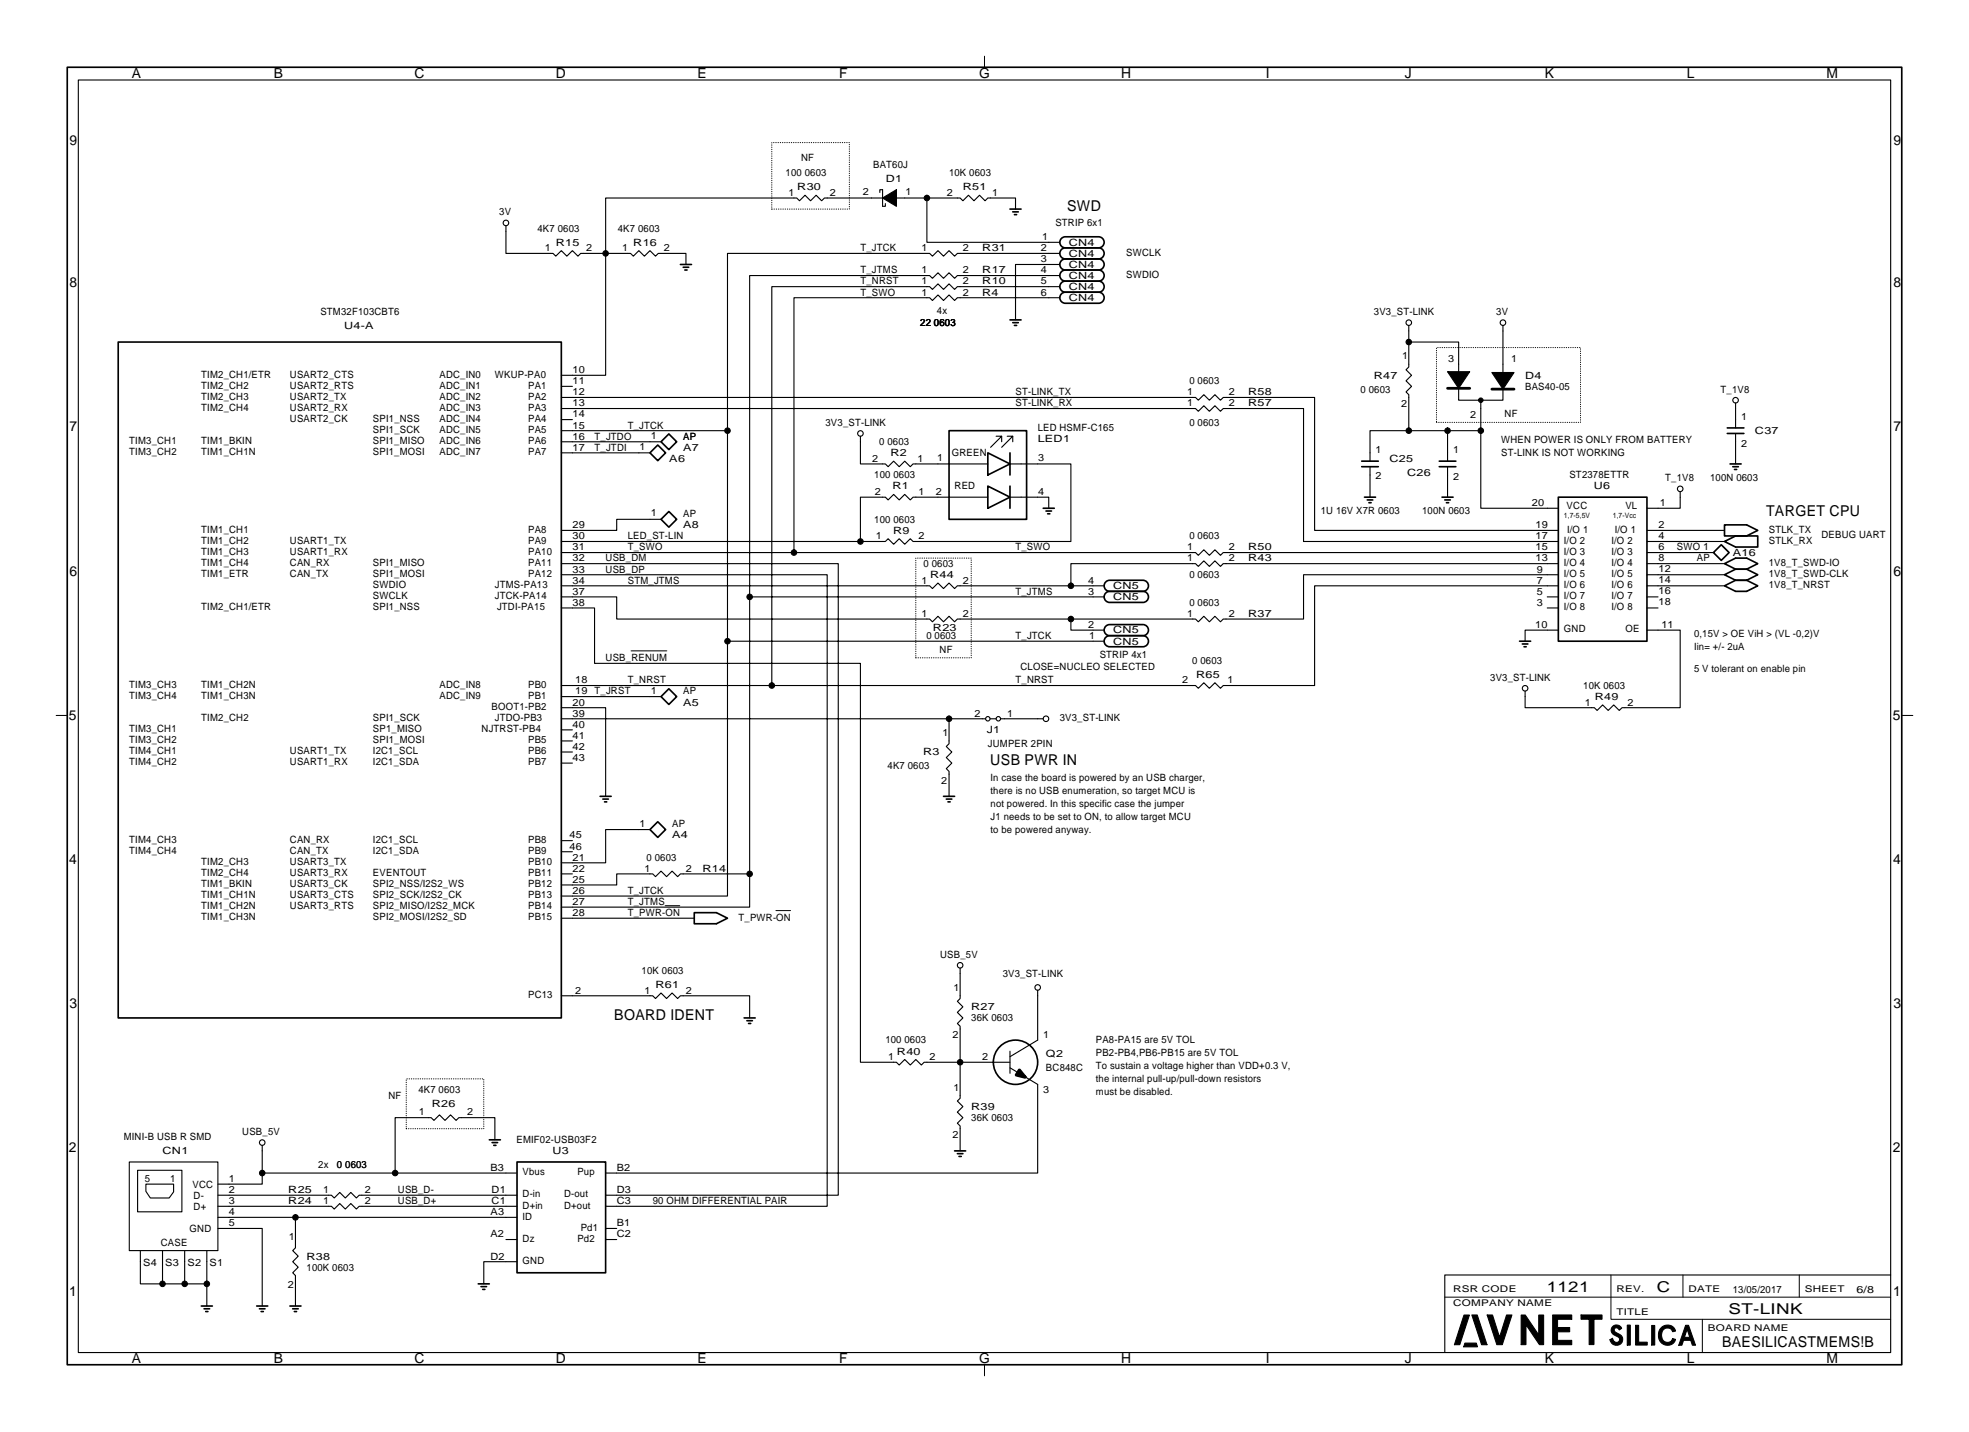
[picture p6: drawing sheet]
<svg xmlns="http://www.w3.org/2000/svg" width="451mm" height="328mm" viewBox="0 0 451 328" stroke-linecap="round" stroke-linejoin="round" font-family="sans-serif">
<g fill="none" stroke="#000" stroke-width=".25">
<path d="M18 18.3h415.5v291.8h-415.5zM116 51.7v6.4h10.8l.6 .6 1.3-1.2 1.3 1.2 1.2-1.2 1.3 1.2 .6-.6h11.5l.6 .6 1.3-1.2 1.3 1.2 1.2-1.2 1.3 1.2 .6-.6h6.4v2.5M201.7 44.1v-.6h.7v3.8h.6v-.6M202.4 45.4h-13.4l-.6 .6-1.3-1.2-1.2 1.2-1.3-1.2-1.3 1.2-.6-.6h-43.8v40.6h-10.2M205.5 45.4h14.6l.7 .6 1.2-1.2 1.3 1.2 1.3-1.2 1.3 1.2 .6-.6h6.3v2.5M212.5 45.4v10.2h30.5M243 58.1h-23.5l-.6 .6-1.3-1.2-1.3 1.2-1.2-1.2-1.3 1.2-.6-.6h-46.4v40.6M243 65.7h-23.5l-.6 .6-1.3-1.2-1.3 1.2-1.2-1.2-1.3 1.2-.6-.6h-36.2v91.5M243 63.2h-23.5l-.6 .6-1.3-1.3-1.3 1.3-1.2-1.3-1.3 1.3-.6-.6h-41.3v73.6M243 68.3h-23.5l-.6 .6-1.3-1.3-1.3 1.3-1.2-1.3-1.3 1.3-.6-.6h-31.2v58.4M243 60.6h-10.2v12.7M323 78.4h11.4v7"/>
<path d="M323 74.6v9.5l-.6 .7 1.2 1.2-1.2 1.3 1.2 1.3-1.2 1.2 .6 .7v8.2M344.6 74.6v10.8M128.7 91.1h145.4l.7 .6 1.2-1.2 1.3 1.2 1.3-1.2 1.2 1.2 .7-.6h20.9v30.5h55.9M128.7 93.7h145.4l.7 .6 1.2-1.3 1.3 1.3 1.3-1.3 1.2 1.3 .7-.6h18.4v30.4h58.4M128.7 98.7h38.1M128.7 96.2h2.5M128.7 88.6h2.5M166.8 98.7v48.3M323 98.7h-8.9v7M323 98.7h16.5M331.9 98.7v7M334.4 89.2v2.5h5.1"/>
<path d="M339.5 98.7v17.8h17.8M344.6 89.2v2.5h-5.1v7M397.9 92.4v5.7M397.9 99.4v7M128.7 101.3h22.9M128.7 103.8h20.3M151.6 119.1h-10.2v2.5h-12.7M197.3 100v6.4h5.7l.6 .6 1.3-1.3 1.3 1.3 1.2-1.3 1.3 1.3 .6-.6h17.2M228.4 100h1.3l-2.6 2.5M229.7 100v1.3M230.9 100h1.3l-2.5 2.5M231.6 106.4h13.9v17.7h-36.2l-.6-.6-1.3 1.3-1.2-1.3-1.3 1.3-1.3-1.3-.6 .6h-5.7v-10.1h5.7l.6 .6 1.3-1.3 1.3 1.3 1.2-1.3 1.3 1.3 .6-.6h17.2"/>
<path d="M231.6 114h8.9v2.5M232.2 100v1.3M314.1 107v7M331.9 107v7M385.2 112.7v3.8h-7.6M128.7 139.4h7.6v12.7h61v91.4h8.2l.7 .6 1.2-1.2 1.3 1.2 1.3-1.2 1.3 1.2 .6-.6h19.7M128.7 129.2h63.5v144.8h-53.3M128.7 131.8h61v144.7h-50.8M128.7 134.3h84.5l.6 .6 1.3-1.2 1.2 1.2 1.3-1.2 1.3 1.2 .6-.6h33.7M128.7 126.7h145.4l.7 .6 1.2-1.3 1.3 1.3 1.3-1.3 1.2 1.3 .7-.6h76.8M128.7 124.1h68.6M171.9 136.8v63.5"/>
<path d="M171.9 136.8h81.3M354.8 136.8h2.5M354.8 139.4h2.5M357.3 131.8h-58.4v10.1h-18.4l-.7 .6-1.2-1.2-1.3 1.2-1.3-1.2-1.2 1.2-.7-.6h-54.6l-.6 .6-1.3-1.2-1.3 1.2-1.2-1.2-1.3 1.2-.6-.6h-71.8v-5.1h-12.7M357.3 134.3h-55.9v22.9h-20.9l-.7 .6-1.2-1.3-1.3 1.3-1.3-1.3-1.2 1.3-.7-.6h-145.4M357.3 129.2h-76.8l-.7 .6-1.2-1.2-1.3 1.2-1.3-1.2-1.2 1.2-.7-.6h-28.6v5.1M377.6 126.7h15.3M377.6 129.2h17.8M377.6 134.3h17.8M377.6 131.8h17.8M377.6 124.1h17.8M377.6 121.6h17.8"/>
<path d="M377.6 136.8h2.6M377.6 139.4h2.6M128.7 159.7h22.9M166.8 147v58.4h-38.1M166.8 147h86.4M245.5 141.9v2.6h7.7M357.3 144.5h-7.6v2.5M377.6 144.5h7.6v17.7h-13.3l-.6 .7-1.3-1.3-1.3 1.3-1.2-1.3-1.3 1.3-.6-.7h-15.9v-3.8M128.7 162.2h10.2v20.4M128.7 164.8h97.3M128.7 169.9h2.5M128.7 172.4h2.5"/>
<path d="M128.7 167.3h2.5M128.7 174.9h2.5M217.6 164.8v5.7l-.6 .6 1.2 1.3-1.2 1.3 1.2 1.2-1.2 1.3 .6 .6v5.8M227 164.8h1.4M229.4 164.8h9.8M128.7 192.7h2.5M128.7 195.3h2.5M149 190.2h-10.1v7.6h-10.2M128.7 210.5h30.5M128.7 200.3h2.5M171.9 200.3h-15.9l-.6 .7-1.3-1.3-1.3 1.3-1.2-1.3-1.3 1.3-.6-.7h-8.3v2.6h-12.7M171.9 200.3v7.7h-43.2"/>
<path d="M128.7 228.3h21l.6 .6 1.3-1.3 1.2 1.3 1.3-1.3 1.3 1.3 .6-.6h15.9v5.1M220.1 221.9v7l-.6 .6 1.3 1.3-1.3 1.3 1.3 1.3-1.3 1.2 .6 .7v16.5l-.6 .6 1.3 1.3-1.3 1.2 1.3 1.3-1.3 1.3 .6 .6v5.7M237.9 227v11.4l-6.3 3.8M231.6 244.8l6.3 3.8v20.3h-99M231.6 241v5.1M29.6 266.4h20.4v20.3h-20.4zM31.5 268.3h10.2v9.5h-10.2zM33.5 271.5h6.3v1.7l-1 1.4h-4.3l-1-1.5zM50 274h26l.6 .6 1.3-1.2 1.3 1.2 1.2-1.2 1.3 1.2 .6-.6h36.2M50 276.5h26l.6 .7 1.3-1.3 1.3 1.3 1.2-1.3 1.3 1.3 .6-.7h36.2M50 279.1h68.5M60.1 268.9v2.6h-10.1"/>
<path d="M60.1 262.6v6.3M60.1 268.9h58.4M67.7 279.1v7l-.6 .6 1.3 1.3-1.3 1.2 1.3 1.3-1.3 1.3 .6 .6v7M113.5 261.3v-5.1h-8.3l-.6 .6-1.3-1.2-1.3 1.2-1.2-1.2-1.3 1.2-.6-.6h-8.3v12.7M32.2 286.7v7.6h10.1M37.3 286.7v7.6M42.3 294.3h5.1M42.3 286.7v7.6M47.4 286.7v12.7M50 281.6h10.1v17.8M116 284.2h2.5M118.5 289.2h-7.6v5.1"/>
<path d="M138.9 281.6h2.5M138.9 284.2h2.5M433.5 292.3h-102.2v17.8"/>
<circle cx="116" cy="51.1" r=".64"/>
<circle cx="323" cy="74" r=".64"/>
<circle cx="344.6" cy="74" r=".64"/>
<circle cx="197.3" cy="99.4" r=".64"/>
<circle cx="397.9" cy="91.7" r=".64"/>
<circle cx="385.2" cy="112.1" r=".64"/>
<circle cx="349.7" cy="157.8" r=".64"/>
<circle cx="226.5" cy="164.8" r=".51"/>
<circle cx="228.9" cy="164.8" r=".51"/>
<circle cx="239.8" cy="164.8" r=".64"/>
<circle cx="220.1" cy="221.3" r=".64"/>
<circle cx="237.9" cy="226.4" r=".64"/>
<circle cx="60.1" cy="261.9" r=".64"/>
</g>
<path d="M177 32.7h17.7v15.2h-17.7zM329.4 79.7h33v17.1h-33zM210 127.9h12.7v22.9h-12.7zM93.1 247.3h17.8v11.5h-17.8z" fill="none" stroke="#000" stroke-width=".23" stroke-dasharray=".1 .4"/>
<g fill="#000" stroke="#000" stroke-width=".23">
<path d="M335.7 301.5h1.2l-2.2 6.8h-1.2z" fill-rule="evenodd"/>
<path d="M335.9 307.9h2.6l.3 .9h-3.2z" fill-rule="evenodd"/>
<path d="M337.5 301.4h1.2l2.3 6.9h-1.3z" fill-rule="evenodd"/>
<path d="M341 301.4h1.2l1.6 5.1 1.6-5.1h1.3l-2.2 6.9h-1.3z" fill-rule="evenodd"/>
<path d="M348.8 301.5h.9l3.1 4.5v-4.5h1.1v6.8h-.9l-3.1-4.6v4.6h-1.1z" fill-rule="evenodd"/>
<path d="M356 301.4h4.4v1h-3.3v1.9h2.8v1h-2.8v2h3.3v1h-4.4z" fill-rule="evenodd"/>
<path d="M362.5 301.4h4.8v1h-1.8v5.8h-1.1v-5.8h-1.9z" fill-rule="evenodd"/>
<path d="M369.8 304a1.3 1.3 0 0 1 2 .5l-.5 .4a.57 .57 0 0 0-.9-.5 .57 .57 0 0 0 .1 1 1.82 1.82 0 0 1 1.6 1.8 1.48 1.48 0 0 1-1.5 1.2 1.48 1.48 0 0 1-1.5-1.3l.6-.3a.81 .81 0 0 0 .7 .9 .81 .81 0 0 0 .9-.7l-.2-.4-1.4-.9a1.2 1.2 0 0 1 .1-1.7z" fill-rule="evenodd"/>
<path d="M373.1 303.8h.7v4.6h-.7z" fill-rule="evenodd"/>
<path d="M375 303.8h.7v3.9h2v.6h-2.7z" fill-rule="evenodd"/>
<path d="M378.7 303.8h.7v4.5h-.7z" fill-rule="evenodd"/>
<path d="M381 304.2a1.91 1.91 0 0 1 3.2 .9l-.7 .2a1.35 1.35 0 0 0-1.7-.8 1.35 1.35 0 0 0-.8 1.7l.1 .8a1.28 1.28 0 0 0 1.3 .7 1.28 1.28 0 0 0 1.1-.8l.7 .1a2.08 2.08 0 0 1-2.7 1.2 2.08 2.08 0 0 1-1.2-2.7l.3-.8z" fill-rule="evenodd"/>
<path d="M386.5 303.8l-1.6 4.6h.7l.4-1.1h1.7l.3 1.1h.8l-1.6-4.6zM386.8 304.7l.6 1.9h-1.2z" fill-rule="evenodd"/>
<circle cx="138.9" cy="58.1" r=".64"/>
<circle cx="212.5" cy="45.4" r=".64"/>
<circle cx="323" cy="78.4" r=".64"/>
<circle cx="166.8" cy="98.7" r=".64"/>
<circle cx="323" cy="98.7" r=".64"/>
<circle cx="331.9" cy="98.7" r=".64"/>
<circle cx="339.5" cy="98.7" r=".64"/>
<circle cx="171.9" cy="136.8" r=".64"/>
<circle cx="182" cy="126.7" r=".64"/>
<circle cx="197.3" cy="124.1" r=".64"/>
<circle cx="245.5" cy="134.3" r=".64"/>
<circle cx="166.8" cy="147" r=".64"/>
<circle cx="177" cy="157.2" r=".64"/>
<circle cx="245.5" cy="141.9" r=".64"/>
<circle cx="217.6" cy="164.8" r=".64"/>
<circle cx="171.9" cy="200.3" r=".64"/>
<circle cx="220.1" cy="243.5" r=".64"/>
<circle cx="60.1" cy="268.9" r=".64"/>
<circle cx="67.7" cy="279.1" r=".64"/>
<circle cx="90.6" cy="268.9" r=".64"/>
<circle cx="37.3" cy="294.3" r=".64"/>
<circle cx="42.3" cy="294.3" r=".64"/>
<circle cx="47.4" cy="294.3" r=".64"/>
</g>
<path d="M225.7 12.9v2.5M144.7 149.2h8.2M12.9 164h2.5M436 164h2.6M152.5 207.6h3.4M177.9 208.7h3.4M331.3 297.4h102.2M369.4 292.3v10.1h64.1M385.9 292.3v5.1M412.5 292.3v5.1M225.7 312.9v2.5M390.3 302.4v7.7" fill="none" stroke="#000" stroke-width=".23"/>
<g fill="none" stroke="#000" stroke-width=".38">
<path d="M15.4 15.4h420.6v297.5h-420.6zM231.6 47.9h2.5M232.2 48.6h1.3M232.6 49.2h.5M243.5 54.5l.8-.2h7.6a1.27 1.27 0 0 1 1.3 1.3 1.27 1.27 0 0 1-1.3 1.2h-7.6a1.27 1.27 0 0 1-1.2-.9 1.27 1.27 0 0 1 .4-1.4zM243.5 57.1l.8-.3h7.6a1.27 1.27 0 0 1 1.3 1.3 1.27 1.27 0 0 1-1.3 1.3h-7.6a1.27 1.27 0 0 1-1.2-.9 1.27 1.27 0 0 1 .4-1.4zM243.5 59.6l.8-.2h7.6a1.27 1.27 0 0 1 1.3 1.2 1.27 1.27 0 0 1-1.3 1.3h-7.6a1.27 1.27 0 0 1-1.2-.9 1.27 1.27 0 0 1 .4-1.4zM27.1 78.4h101.6v155h-101.6zM156 60.6h2.5M156.6 61.3h1.3M157 61.9h.5M231.6 73.3h2.5"/>
<path d="M232.2 74h1.3M232.6 74.6h.5M243.2 62.4l.7-.4 .4-.1h7.6a1.27 1.27 0 0 1 1.3 1.3 1.27 1.27 0 0 1-1.3 1.2h-7.6a1.27 1.27 0 0 1-1.2-.7 1.27 1.27 0 0 1 .1-1.3zM243.5 67.2l.8-.2h7.6a1.27 1.27 0 0 1 1.3 1.3 1.27 1.27 0 0 1-1.3 1.2h-7.6a1.27 1.27 0 0 1-1.2-.9 1.27 1.27 0 0 1 .4-1.4zM243.5 64.7l.8-.3h7.6a1.27 1.27 0 0 1 1.3 1.3 1.27 1.27 0 0 1-1.3 1.3h-7.6a1.27 1.27 0 0 1-1.2-.9 1.27 1.27 0 0 1 .4-1.4zM217.6 98.7h17.8v20.4h-17.8zM396 98.1h3.8M396 99.4h3.8M150.8 102l1.8 1.8-1.8 1.8-1.8-1.8zM151.6 101.3l1.8-1.8 1.8 1.8-1.8 1.8zM151.6 119.1l1.8-1.8 1.8 1.8-1.8 1.7zM226.5 111.4l5.1 2.6-5.1 2.5z"/>
<path d="M226.5 103.8l5.1 2.6-5.1 2.5zM231.6 103.8v5.1M231.6 111.4v5.1M239.2 116.5h2.5M239.8 117.1h1.3M240.2 117.8h.5M312.2 107h3.8M312.2 105.7h3.8M312.9 114h2.5M313.5 114.6h1.3M313.9 115.2h.5M330 107h3.8"/>
<path d="M330 105.7h3.8M330.6 114h2.6M331.3 114.6h1.2M331.6 115.2h.6M357.3 114h20.3v33h-20.3zM396.7 106.4h2.5M397.3 107h1.3M397.7 107.6h.5M253.4 136.1l.6-.5h.4h7.7a1.27 1.27 0 0 1 1.2 1.2 1.27 1.27 0 0 1-1.2 1.3h-7.7a1.27 1.27 0 0 1-1.1-.7 1.27 1.27 0 0 1 .1-1.3zM253.7 133.3l.7-.3h7.7a1.27 1.27 0 0 1 1.2 1.3 1.27 1.27 0 0 1-1.2 1.3h-7.7a1.27 1.27 0 0 1-1.2-.9 1.27 1.27 0 0 1 .5-1.4zM392.9 126.7l1.8-1.8 1.8 1.8-1.8 1.8zM395.4 124.1l2.5-1.2h5.1v2.5h-5.1z"/>
<path d="M395.4 120.3h5.1l2.5 1.3-2.5 1.3h-5.1zM397.9 133l-2.5 1.3 2.5 1.3h2.6l2.5-1.3-2.5-1.3M397.9 130.5l-2.5-1.3 2.5-1.3h2.6l2.5 1.3-2.5 1.3M397.9 130.5l-2.5 1.3 2.5 1.2M397.9 133h2.6M397.9 130.5h2.6M400.5 130.5l2.5 1.3-2.5 1.2M151.6 159.7l1.8-1.8 1.8 1.8-1.8 1.8zM253.7 143.4l.7-.2h7.7a1.27 1.27 0 0 1 1.2 1.3 1.27 1.27 0 0 1-1.2 1.2h-7.7a1.27 1.27 0 0 1-1.2-.9 1.27 1.27 0 0 1 .5-1.4zM253.7 146l.7-.3h7.7a1.27 1.27 0 0 1 1.2 1.3 1.27 1.27 0 0 1-1.2 1.3h-7.7a1.27 1.27 0 0 1-1.2-.9 1.27 1.27 0 0 1 .5-1.4zM348.4 147h2.6M349 147.6h1.3"/>
<path d="M349.4 148.3h.5M137.6 182.6h2.5M138.2 183.2h1.3M138.6 183.8h.5M150.8 188.4l1.8 1.8-1.8 1.8-1.8-1.8zM216.3 182.6h2.6M217 183.2h1.2M217.3 183.8h.6M159.2 209.2h5.1l2.5 1.3-2.5 1.3h-5.1zM170.6 233.4h2.6M171.2 234h1.3M171.6 234.6h.5"/>
<path d="M112.2 261.3h2.5M112.8 261.9h1.3M113.2 262.6h.5M118.5 266.4h20.4v25.4h-20.4zM218.9 263.8h2.5M219.5 264.5h1.3M219.9 265.1h.5M46.2 299.4h2.5M58.9 299.4h2.5M66.5 299.4h2.5M109.7 294.3h2.5M110.3 294.9h1.3"/>
<path d="M110.7 295.6h.5M46.8 300h1.3M47.2 300.7h.5M59.5 300h1.3M59.9 300.7h.5M67.1 300h1.3M67.5 300.7h.5"/>
<circle cx="232.8" cy="243.5" r="5.1"/>
</g>
<g fill="#000" stroke="#000" stroke-width=".25">
<path d="M202.4 45.4l3.1-1.9v3.8zM331.9 85.2h5.1l-2.6 3.8zM342.1 85.4h5l-2.5 3.8z"/>
<circle cx="339.5" cy="91.7" r=".51"/>
</g>
<path d="M233.6 245.2h.3l1.3 1.6-.1 .3-2.1-.5-.1-.3z" fill-rule="evenodd" fill="#000" stroke="#000" stroke-width=".38"/>
<path d="M331.9 89h5.1M342.1 89.2h5" fill="none" stroke="#000" stroke-width=".64"/>
<g font-size="3.4">
<text x="244.7" y="48.5">SWD</text>
<text x="404.9" y="118.3">TARGET CPU</text>
<text x="227.1" y="175.5">USB PWR IN</text>
<text x="140.8" y="233.9">BOARD IDENT</text>
<text x="354.6" y="296.1">1121</text>
<text x="379.9" y="296.1">C</text>
<text x="396.3" y="301.2">ST-LINK</text>
<text x="394.8" y="308.8">BAESILICASTMEMS!B</text>
</g>
<g font-size="3.2">
<text x="30.2" y="17.9">A</text>
<text x="62.8" y="17.9">B</text>
<text x="95" y="17.9">C</text>
<text x="127.5" y="17.9">D</text>
<text x="160" y="17.9">E</text>
<text x="192.4" y="17.9">F</text>
<text x="224.5" y="17.9">G</text>
<text x="257.1" y="17.9">H</text>
<text x="290.2" y="17.9">I</text>
<text x="322.1" y="17.9">J</text>
<text x="354.2" y="17.9">K</text>
<text x="386.8" y="17.9">L</text>
<text x="418.8" y="17.9">M</text>
<text x="15.9" y="33.1">9</text>
<text x="434.1" y="33.1">9</text>
<text x="15.9" y="65.9">8</text>
<text x="434.1" y="65.9">8</text>
<text x="15.9" y="98.9">7</text>
<text x="434.1" y="98.9">7</text>
<text x="15.9" y="131.9">6</text>
<text x="434.1" y="131.9">6</text>
<text x="15.8" y="164.9">5</text>
<text x="434" y="164.9">5</text>
<text x="15.9" y="198">4</text>
<text x="434.1" y="198">4</text>
<text x="15.9" y="231">3</text>
<text x="434.1" y="231">3</text>
<text x="15.8" y="264">2</text>
<text x="434" y="264">2</text>
<text x="15.9" y="297">1</text>
<text x="434.1" y="297">1</text>
<text x="30.2" y="312.4">A</text>
<text x="62.8" y="312.4">B</text>
<text x="95" y="312.4">C</text>
<text x="127.5" y="312.4">D</text>
<text x="160" y="312.4">E</text>
<text x="192.4" y="312.4">F</text>
<text x="224.5" y="312.4">G</text>
<text x="257.1" y="312.4">H</text>
<text x="290.2" y="312.4">I</text>
<text x="322.1" y="312.4">J</text>
<text x="354.2" y="312.4">K</text>
<text x="386.8" y="312.4">L</text>
<text x="418.8" y="312.4">M</text>
</g>
<g font-size="2.3">
<text x="180.1" y="40.4">100 0603</text>
<text x="183.7" y="37">NF</text>
<text x="200.2" y="38.5">BAT60J</text>
<text x="203.1" y="41.7">D1</text>
<text x="217.6" y="40.4">10K 0603</text>
<text x="180.8" y="44.9">1</text>
<text x="182.8" y="43.6">R30</text>
<text x="190.3" y="44.9">2</text>
<text x="197.9" y="44.7">2</text>
<text x="207.6" y="44.7">1</text>
<text x="217.1" y="44.9">2</text>
<text x="220.8" y="43.6">R51</text>
<text x="227.5" y="44.9">1</text>
<text x="114.5" y="49.3">3V</text>
<text x="123.2" y="53.1">4K7 0603</text>
<text x="141.7" y="53.1">4K7 0603</text>
<text x="242" y="51.9">STRIP 6x1</text>
<text x="124.9" y="57.6">1</text>
<text x="127.4" y="56.3">R15</text>
<text x="134.4" y="57.6">2</text>
<text x="142.7" y="57.6">1</text>
<text x="145.2" y="56.3">R16</text>
<text x="152.2" y="57.6">2</text>
<text x="197.3" y="57.6">T_JTCK</text>
<text x="211.3" y="57.6">1</text>
<text x="220.8" y="57.6">2</text>
<text x="225.2" y="57.6">R31</text>
<text x="238.7" y="57.6">2</text>
<text x="238.9" y="55.1">1</text>
<text x="245" y="56.3">CN4</text>
<text x="245" y="58.9">CN4</text>
<text x="258.2" y="58.6">SWCLK</text>
<text x="197.3" y="62.7">T_JTMS</text>
<text x="197.3" y="65.2">T_NRST</text>
<text x="211.3" y="62.7">1</text>
<text x="211.3" y="65.2">1</text>
<text x="220.8" y="62.7">2</text>
<text x="220.8" y="65.2">2</text>
<text x="225.2" y="62.7">R17</text>
<text x="225.2" y="65.2">R10</text>
<text x="238.7" y="60.1">3</text>
<text x="238.7" y="62.7">4</text>
<text x="238.7" y="65.2">5</text>
<text x="245" y="61.4">CN4</text>
<text x="245" y="63.9">CN4</text>
<text x="258.2" y="63.7">SWDIO</text>
<text x="197.3" y="67.8">T_SWO</text>
<text x="211.3" y="67.8">1</text>
<text x="214.8" y="71.9">4x</text>
<text x="220.8" y="67.8">2</text>
<text x="225.2" y="67.8">R4</text>
<text x="238.7" y="67.8">6</text>
<text x="245" y="69">CN4</text>
<text x="245" y="66.5">CN4</text>
<text x="73.5" y="72.2">STM32F103CBT6</text>
<text x="78.9" y="75.4">U4-A</text>
<text x="211" y="74.7">22 0603</text>
<text x="315" y="72.2">3V3_ST-LINK</text>
<text x="343.1" y="72.2">3V</text>
<text x="321.5" y="82.4">1</text>
<text x="332" y="83">3</text>
<text x="346.5" y="83">1</text>
<text x="46.2" y="86.5">TIM2_CH1/ETR</text>
<text x="46.2" y="89.1">TIM2_CH2</text>
<text x="66.5" y="89.1">USART2_RTS</text>
<text x="66.5" y="86.5">USART2_CTS</text>
<text x="100.8" y="86.5">ADC_IN0</text>
<text x="100.8" y="89.1">ADC_IN1</text>
<text x="113.5" y="86.5">WKUP-PA0</text>
<text x="121.1" y="89.1">PA1</text>
<text x="131.2" y="85.5">10</text>
<text x="131.2" y="88.1">11</text>
<text x="272.7" y="88.1">0 0603</text>
<text x="312" y="90">0 0603</text>
<text x="315" y="86.8">R47</text>
<text x="349.7" y="86.8">D4</text>
<text x="349.7" y="89.3">BAS40-05</text>
<text x="394.5" y="90">T_1V8</text>
<text x="46.2" y="91.6">TIM2_CH3</text>
<text x="46.2" y="94.2">TIM2_CH4</text>
<text x="66.5" y="94.2">USART2_RX</text>
<text x="66.5" y="91.6">USART2_TX</text>
<text x="100.8" y="91.6">ADC_IN2</text>
<text x="100.8" y="94.2">ADC_IN3</text>
<text x="121.1" y="91.6">PA2</text>
<text x="121.1" y="94.2">PA3</text>
<text x="131.2" y="90.6">12</text>
<text x="131.2" y="93.2">13</text>
<text x="131.2" y="95.7">14</text>
<text x="232.8" y="90.6">ST-LINK_TX</text>
<text x="232.8" y="93.2">ST-LINK_RX</text>
<text x="272.2" y="90.6">1</text>
<text x="272.2" y="93.2">1</text>
<text x="281.7" y="90.6">2</text>
<text x="281.7" y="93.2">2</text>
<text x="286.2" y="90.6">R58</text>
<text x="286.2" y="93.2">R57</text>
<text x="321.2" y="93.3">2</text>
<text x="337.1" y="95.8">2</text>
<text x="345" y="95.7">NF</text>
<text x="29.6" y="101.8">TIM3_CH1</text>
<text x="46.2" y="101.8">TIM1_BKIN</text>
<text x="66.5" y="96.7">USART2_CK</text>
<text x="85.5" y="96.7">SPI1_NSS</text>
<text x="85.5" y="101.8">SPI1_MISO</text>
<text x="85.5" y="99.2">SPI1_SCK</text>
<text x="100.8" y="101.8">ADC_IN6</text>
<text x="100.8" y="96.7">ADC_IN4</text>
<text x="100.8" y="99.2">ADC_IN5</text>
<text x="121.1" y="101.8">PA6</text>
<text x="121.1" y="99.2">PA5</text>
<text x="121.1" y="96.7">PA4</text>
<text x="131.2" y="98.2">15</text>
<text x="131.2" y="100.8">16</text>
<text x="136.3" y="100.8">T_JTDO</text>
<text x="143.9" y="98.2">T_JTCK</text>
<text x="149.2" y="100.6">1</text>
<text x="156.6" y="100.8">AP</text>
<text x="189.3" y="97.6">3V3_ST-LINK</text>
<text x="237.9" y="101.4">LED1</text>
<text x="237.9" y="98.9">LED HSMF-C165</text>
<text x="272.7" y="97.6">0 0603</text>
<text x="344.2" y="101.5">WHEN POWER IS ONLY FROM BATTERY</text>
<text x="399.2" y="96.3">1</text>
<text x="402.4" y="99.5">C37</text>
<text x="29.6" y="104.3">TIM3_CH2</text>
<text x="46.2" y="104.3">TIM1_CH1N</text>
<text x="85.5" y="104.3">SPI1_MOSI</text>
<text x="100.8" y="104.3">ADC_IN7</text>
<text x="121.1" y="104.3">PA7</text>
<text x="131.2" y="103.3">17</text>
<text x="136.3" y="103.3">T_JTDI</text>
<text x="146.7" y="103.1">1</text>
<text x="153.5" y="105.9">A6</text>
<text x="156.6" y="103.3">A7</text>
<text x="199.9" y="105.9">2</text>
<text x="201.6" y="102">0 0603</text>
<text x="204.1" y="104.6">R2</text>
<text x="210.4" y="105.9">1</text>
<text x="214.8" y="105.8">1</text>
<text x="218.2" y="104.6">GREEN</text>
<text x="238" y="105.8">3</text>
<text x="315.4" y="103.9">1</text>
<text x="318.6" y="105.9">C25</text>
<text x="333.2" y="103.9">1</text>
<text x="344.2" y="104.5">ST-LINK IS NOT WORKING</text>
<text x="399.2" y="102.5">2</text>
<text x="200.5" y="109.7">100 0603</text>
<text x="200.6" y="113.5">2</text>
<text x="204.6" y="112.2">R1</text>
<text x="210.6" y="113.5">1</text>
<text x="214.6" y="113.5">2</text>
<text x="218.9" y="112.2">RED</text>
<text x="238" y="113.4">4</text>
<text x="315.4" y="109.8">2</text>
<text x="322.6" y="109">C26</text>
<text x="333.2" y="110.1">2</text>
<text x="359.8" y="109.7">ST2378ETTR</text>
<text x="365.4" y="112.2">U6</text>
<text x="381.8" y="110.3">T_1V8</text>
<text x="392.1" y="110.3">100N 0603</text>
<text x="149.2" y="118.4">1</text>
<text x="156.6" y="118.6">AP</text>
<text x="200.5" y="119.8">100 0603</text>
<text x="302.8" y="117.9">1U 16V X7R 0603</text>
<text x="326.1" y="117.9">100N 0603</text>
<text x="351.2" y="116">20</text>
<text x="359.2" y="116.6">VCC</text>
<text x="372.7" y="116.6">VL</text>
<text x="380.5" y="116">1</text>
<text x="46.2" y="124.6">TIM1_CH2</text>
<text x="46.2" y="122.1">TIM1_CH1</text>
<text x="66.5" y="124.6">USART1_TX</text>
<text x="121.1" y="124.6">PA9</text>
<text x="121.1" y="122.1">PA8</text>
<text x="131.2" y="121.1">29</text>
<text x="131.2" y="123.6">30</text>
<text x="143.9" y="123.6">LED_ST-LIN</text>
<text x="156.6" y="121.1">A8</text>
<text x="200.8" y="123.6">1</text>
<text x="204.8" y="122.4">R9</text>
<text x="210.6" y="123.6">2</text>
<text x="272.7" y="123.6">0 0603</text>
<text x="352.1" y="123.6">17</text>
<text x="352.1" y="121.1">19</text>
<text x="358.6" y="124.6">I/O 2</text>
<text x="359.3" y="122.1">I/O 1</text>
<text x="369.5" y="124.6">I/O 2</text>
<text x="370.3" y="122.1">I/O 1</text>
<text x="380.3" y="121">2</text>
<text x="380.3" y="123.5">4</text>
<text x="405.6" y="124.6">STLK_RX</text>
<text x="405.6" y="122.1">STLK_TX</text>
<text x="417.6" y="123.4">DEBUG UART</text>
<text x="46.2" y="129.7">TIM1_CH4</text>
<text x="46.2" y="127.2">TIM1_CH3</text>
<text x="66.5" y="127.2">USART1_RX</text>
<text x="66.5" y="129.7">CAN_RX</text>
<text x="85.5" y="129.7">SPI1_MISO</text>
<text x="121.1" y="127.2">PA10</text>
<text x="121.1" y="129.7">PA11</text>
<text x="131.2" y="126.2">31</text>
<text x="131.2" y="128.7">32</text>
<text x="131.2" y="131.3">33</text>
<text x="138.9" y="128.7">USB_DM</text>
<text x="138.9" y="131.3">USB_DP</text>
<text x="143.9" y="126.2">T_SWO</text>
<text x="211.8" y="130">0 0603</text>
<text x="232.8" y="126.2">T_SWO</text>
<text x="272.2" y="126.2">1</text>
<text x="272.2" y="128.7">1</text>
<text x="281.7" y="126.2">2</text>
<text x="281.7" y="128.7">2</text>
<text x="286.2" y="126.2">R50</text>
<text x="286.2" y="128.7">R43</text>
<text x="352.1" y="128.7">13</text>
<text x="352.1" y="126.2">15</text>
<text x="352.3" y="131.3">9</text>
<text x="358.6" y="129.7">I/O 4</text>
<text x="358.6" y="127.2">I/O 3</text>
<text x="369.5" y="127.2">I/O 3</text>
<text x="369.5" y="129.7">I/O 4</text>
<text x="380.3" y="126.1">6</text>
<text x="380.3" y="128.6">8</text>
<text x="380.3" y="131.2">12</text>
<text x="384.5" y="126.2">SWO 1</text>
<text x="389.1" y="128.7">AP</text>
<text x="397.3" y="127.4">A16</text>
<text x="405.6" y="129.7">1V8_T_SWD-IO</text>
<text x="46.2" y="132.3">TIM1_ETR</text>
<text x="66.5" y="132.3">CAN_TX</text>
<text x="85.5" y="134.8">SWDIO</text>
<text x="85.5" y="132.3">SPI1_MOSI</text>
<text x="85.5" y="137.3">SWCLK</text>
<text x="113.5" y="137.3">JTCK-PA14</text>
<text x="113.5" y="134.8">JTMS-PA13</text>
<text x="121.1" y="132.3">PA12</text>
<text x="131.2" y="133.8">34</text>
<text x="131.2" y="136.3">37</text>
<text x="143.9" y="133.8">STM_JTMS</text>
<text x="211.3" y="133.8">1</text>
<text x="213.3" y="132.5">R44</text>
<text x="220.8" y="133.8">2</text>
<text x="232.8" y="136.3">T_JTMS</text>
<text x="249.5" y="136.3">3</text>
<text x="249.5" y="133.8">4</text>
<text x="255.2" y="137.6">CN5</text>
<text x="255.2" y="135.1">CN5</text>
<text x="272.7" y="132.5">0 0603</text>
<text x="352.3" y="136.3">5</text>
<text x="352.3" y="133.8">7</text>
<text x="358.6" y="132.3">I/O 5</text>
<text x="358.6" y="137.3">I/O 7</text>
<text x="358.6" y="134.8">I/O 6</text>
<text x="369.5" y="134.8">I/O 6</text>
<text x="369.5" y="137.3">I/O 7</text>
<text x="369.5" y="132.3">I/O 5</text>
<text x="380.3" y="133.7">14</text>
<text x="380.3" y="136.2">16</text>
<text x="405.6" y="134.8">1V8_T_NRST</text>
<text x="405.6" y="132.3">1V8_T_SWD-CLK</text>
<text x="46.2" y="139.9">TIM2_CH1/ETR</text>
<text x="85.5" y="139.9">SPI1_NSS</text>
<text x="114" y="139.9">JTDI-PA15</text>
<text x="131.2" y="138.9">38</text>
<text x="211.3" y="141.4">1</text>
<text x="220.8" y="141.4">2</text>
<text x="249.5" y="144">2</text>
<text x="272.2" y="141.4">1</text>
<text x="272.7" y="138.9">0 0603</text>
<text x="281.7" y="141.4">2</text>
<text x="286.2" y="141.4">R37</text>
<text x="352" y="143.9">10</text>
<text x="352.3" y="138.9">3</text>
<text x="358.6" y="139.9">I/O 8</text>
<text x="369.5" y="139.9">I/O 8</text>
<text x="380.3" y="138.8">18</text>
<text x="380.9" y="144">11</text>
<text x="212.4" y="146.5">0 0603</text>
<text x="213.9" y="144.6">R23</text>
<text x="215.4" y="149.7">NF</text>
<text x="232.8" y="146.5">T_JTCK</text>
<text x="249.7" y="146.5">1</text>
<text x="255.2" y="145.2">CN5</text>
<text x="255.2" y="147.8">CN5</text>
<text x="358.6" y="145">GND</text>
<text x="372.7" y="145">OE</text>
<text x="388.4" y="146">0,15V &gt; OE ViH &gt; (VL -0,2)V</text>
<text x="388.4" y="149">Iin= +/- 2uA</text>
<text x="138.9" y="151.6">USB_RENUM</text>
<text x="234" y="153.5">CLOSE=NUCLEO SELECTED</text>
<text x="252.1" y="150.9">STRIP 4x1</text>
<text x="273.4" y="152.2">0 0603</text>
<text x="274.2" y="155.4">R65</text>
<text x="388.4" y="154.1">5 V tolerant on enable pin</text>
<text x="29.6" y="157.7">TIM3_CH3</text>
<text x="29.6" y="160.2">TIM3_CH4</text>
<text x="46.2" y="160.2">TIM1_CH3N</text>
<text x="46.2" y="157.7">TIM1_CH2N</text>
<text x="100.8" y="157.7">ADC_IN8</text>
<text x="100.8" y="160.2">ADC_IN9</text>
<text x="121.1" y="157.7">PB0</text>
<text x="121.1" y="160.2">PB1</text>
<text x="131.2" y="161.7">20</text>
<text x="131.9" y="156.7">18</text>
<text x="131.9" y="159.2">19 T_JRST</text>
<text x="143.9" y="156.7">T_NRST</text>
<text x="149.2" y="159">1</text>
<text x="156.6" y="161.7">A5</text>
<text x="156.6" y="159.2">AP</text>
<text x="232.8" y="156.7">T_NRST</text>
<text x="271.1" y="156.7">2</text>
<text x="281.5" y="156.7">1</text>
<text x="341.7" y="156">3V3_ST-LINK</text>
<text x="363" y="157.9">10K 0603</text>
<text x="363.4" y="161.7">1</text>
<text x="365.7" y="160.5">R49</text>
<text x="373.2" y="161.7">2</text>
<text x="29.6" y="167.8">TIM3_CH1</text>
<text x="46.2" y="165.3">TIM2_CH2</text>
<text x="85.5" y="167.8">SP1_MISO</text>
<text x="85.5" y="165.3">SPI1_SCK</text>
<text x="110.4" y="167.8">NJTRST-PB4</text>
<text x="112.7" y="162.7">BOOT1-PB2</text>
<text x="113.5" y="165.3">JTDO-PB3</text>
<text x="131.2" y="164.3">39</text>
<text x="131.2" y="166.8">40</text>
<text x="223.4" y="164.3">2</text>
<text x="230.9" y="164.3">1</text>
<text x="243" y="165.3">3V3_ST-LINK</text>
<text x="29.6" y="170.4">TIM3_CH2</text>
<text x="29.6" y="172.9">TIM4_CH1</text>
<text x="66.5" y="172.9">USART1_TX</text>
<text x="85.5" y="172.9">I2C1_SCL</text>
<text x="85.5" y="170.4">SPI1_MOSI</text>
<text x="121.1" y="170.4">PB5</text>
<text x="121.1" y="172.9">PB6</text>
<text x="131.2" y="169.4">41</text>
<text x="131.2" y="171.9">42</text>
<text x="211.6" y="173.2">R3</text>
<text x="216.1" y="168.7">1</text>
<text x="226.2" y="168.1">J1</text>
<text x="226.5" y="171.3">JUMPER 2PIN</text>
<text x="29.6" y="175.4">TIM4_CH2</text>
<text x="66.5" y="175.4">USART1_RX</text>
<text x="85.5" y="175.4">I2C1_SDA</text>
<text x="121.1" y="175.4">PB7</text>
<text x="131.2" y="174.4">43</text>
<text x="203.5" y="176.3">4K7 0603</text>
<text x="215.8" y="179.6">2</text>
<text x="227.1" y="179">In case the board is powered by an USB charger,</text>
<text x="227.1" y="182">there is no USB enumeration, so target MCU is</text>
<text x="227.1" y="185">not powered. In this specific case the jumper</text>
<text x="146.7" y="189.5">1</text>
<text x="154.1" y="189.7">AP</text>
<text x="227.1" y="188">J1 needs to be set to ON, to allow target MCU</text>
<text x="227.1" y="191">to be powered anyway.</text>
<text x="29.6" y="193.2">TIM4_CH3</text>
<text x="29.6" y="195.8">TIM4_CH4</text>
<text x="66.5" y="195.8">CAN_TX</text>
<text x="66.5" y="193.2">CAN_RX</text>
<text x="85.5" y="195.8">I2C1_SDA</text>
<text x="85.5" y="193.2">I2C1_SCL</text>
<text x="121.1" y="193.2">PB8</text>
<text x="121.1" y="195.8">PB9</text>
<text x="130.6" y="192.2">45</text>
<text x="130.6" y="194.8">46</text>
<text x="131.2" y="197.3">21</text>
<text x="148.3" y="197.3">0 0603</text>
<text x="154.1" y="192.2">A4</text>
<text x="46.2" y="203.4">TIM1_BKIN</text>
<text x="46.2" y="200.8">TIM2_CH4</text>
<text x="46.2" y="198.3">TIM2_CH3</text>
<text x="66.5" y="198.3">USART3_TX</text>
<text x="66.5" y="203.4">USART3_CK</text>
<text x="66.5" y="200.8">USART3_RX</text>
<text x="85.5" y="200.8">EVENTOUT</text>
<text x="85.5" y="203.4">SPI2_NSS/I2S2_WS</text>
<text x="121.1" y="203.4">PB12</text>
<text x="121.1" y="200.8">PB11</text>
<text x="121.1" y="198.3">PB10</text>
<text x="131.2" y="199.8">22</text>
<text x="131.2" y="202.4">25</text>
<text x="147.8" y="199.8">1</text>
<text x="157.3" y="199.8">2</text>
<text x="161.1" y="199.8">R14</text>
<text x="46.2" y="208.5">TIM1_CH2N</text>
<text x="46.2" y="205.9">TIM1_CH1N</text>
<text x="66.5" y="205.9">USART3_CTS</text>
<text x="66.5" y="208.5">USART3_RTS</text>
<text x="85.5" y="208.5">SPI2_MISO/I2S2_MCK</text>
<text x="85.5" y="205.9">SPI2_SCK/I2S2_CK</text>
<text x="121.1" y="208.5">PB14</text>
<text x="121.1" y="205.9">PB13</text>
<text x="131.2" y="204.9">26</text>
<text x="131.2" y="207.5">27</text>
<text x="131.2" y="210">28</text>
<text x="143.9" y="204.9">T_JTCK</text>
<text x="143.9" y="207.5">T_JTMS</text>
<text x="143.9" y="210">T_PWR-ON</text>
<text x="46.2" y="211">TIM1_CH3N</text>
<text x="85.5" y="211">SPI2_MOSI/I2S2_SD</text>
<text x="121.1" y="211">PB15</text>
<text x="169.3" y="211.1">T_PWR-ON</text>
<text x="215.6" y="219.5">USB_5V</text>
<text x="131.9" y="227.8">2</text>
<text x="147.1" y="223.3">10K 0603</text>
<text x="147.8" y="227.8">1</text>
<text x="150.3" y="226.5">R61</text>
<text x="157.3" y="227.8">2</text>
<text x="218.6" y="227.1">1</text>
<text x="229.9" y="224">3V3_ST-LINK</text>
<text x="121.1" y="228.8">PC13</text>
<text x="222.7" y="231.6">R27</text>
<text x="203" y="239.2">100 0603</text>
<text x="218.4" y="238.1">2</text>
<text x="222.7" y="234.1">36K 0603</text>
<text x="239.2" y="237.9">1</text>
<text x="251.3" y="239.1">PA8-PA15 are 5V TOL</text>
<text x="203.6" y="243">1</text>
<text x="205.7" y="241.7">R40</text>
<text x="213.2" y="243">2</text>
<text x="225.2" y="243">2</text>
<text x="239.8" y="242.4">Q2</text>
<text x="239.8" y="245.6">BC848C</text>
<text x="251.3" y="242.1">PB2-PB4,PB6-PB15 are 5V TOL</text>
<text x="251.3" y="245.1">To sustain a voltage higher than VDD+0.3 V,</text>
<text x="89.1" y="251.9">NF</text>
<text x="95.9" y="250.6">4K7 0603</text>
<text x="218.6" y="250">1</text>
<text x="239.2" y="250.6">3</text>
<text x="251.3" y="248.1">the internal pull-up/pull-down resistors</text>
<text x="251.3" y="251.1">must be disabled.</text>
<text x="96.1" y="255.7">1</text>
<text x="99" y="253.8">R26</text>
<text x="107.1" y="255.7">2</text>
<text x="222.7" y="254.4">R39</text>
<text x="222.7" y="257">36K 0603</text>
<text x="28.4" y="261.4">MINI-B USB R SMD</text>
<text x="55.6" y="260.2">USB_5V</text>
<text x="118.4" y="262.1">EMIF02-USB03F2</text>
<text x="218.4" y="260.9">2</text>
<text x="37.3" y="264.6">CN1</text>
<text x="72.9" y="267.8">2x</text>
<text x="77.3" y="267.8">0 0603</text>
<text x="112.4" y="268.4">B3</text>
<text x="119.8" y="269.4">Vbus</text>
<text x="126.7" y="264.6">U3</text>
<text x="132.4" y="269.4">Pup</text>
<text x="141.4" y="268.4">B2</text>
<text x="33.2" y="271">5</text>
<text x="39" y="271">1</text>
<text x="44.1" y="272.2">VCC</text>
<text x="44.4" y="274.8">D-</text>
<text x="52.5" y="271">1</text>
<text x="52.5" y="273.5">2</text>
<text x="66.1" y="273.5">R25</text>
<text x="74.1" y="273.5">1</text>
<text x="83.6" y="273.5">2</text>
<text x="91.2" y="273.5">USB_D-</text>
<text x="112.7" y="273.5">D1</text>
<text x="119.8" y="274.5">D-in</text>
<text x="129.3" y="274.5">D-out</text>
<text x="141.4" y="273.5">D3</text>
<text x="44.4" y="277.3">D+</text>
<text x="52.5" y="276">3</text>
<text x="52.5" y="278.6">4</text>
<text x="52.5" y="281.1">5</text>
<text x="66.1" y="276">R24</text>
<text x="74.1" y="276">1</text>
<text x="83.6" y="276">2</text>
<text x="91.2" y="276">USB_D+</text>
<text x="112.4" y="278.6">A3</text>
<text x="112.7" y="276">C1</text>
<text x="119.8" y="279.6">ID</text>
<text x="119.8" y="277">D+in</text>
<text x="129.3" y="277">D+out</text>
<text x="141.4" y="276">C3</text>
<text x="141.4" y="281.1">B1</text>
<text x="149.7" y="276">90 OHM DIFFERENTIAL PAIR</text>
<text x="36.9" y="285.6">CASE</text>
<text x="43.5" y="282.4">GND</text>
<text x="66.2" y="284.3">1</text>
<text x="112.4" y="283.7">A2</text>
<text x="119.8" y="284.7">Dz</text>
<text x="132.4" y="284.7">Pd2</text>
<text x="133.1" y="282.1">Pd1</text>
<text x="141.4" y="283.7">C2</text>
<text x="32.8" y="290.1">S4</text>
<text x="37.9" y="290.1">S3</text>
<text x="43" y="290.1">S2</text>
<text x="48.1" y="290.1">S1</text>
<text x="70.3" y="288.7">R38</text>
<text x="70.3" y="291.3">100K 0603</text>
<text x="112.4" y="288.7">D2</text>
<text x="119.8" y="289.7">GND</text>
<text x="66" y="295.2">2</text>
<text x="397.3" y="296.4">13/05/2017</text>
<text x="425.6" y="296.4">6/8</text>
</g>
<g font-size="2.1">
<text x="333.2" y="296.3">RSR CODE</text>
<text x="333.2" y="299.4">COMPANY NAME</text>
<text x="370.6" y="296.3">REV.</text>
<text x="387.1" y="296.3">DATE</text>
<text x="413.8" y="296.3">SHEET</text>
<text x="370.6" y="301.3">TITLE</text>
<text x="391.6" y="305.1">BOARD NAME</text>
</g>
<g font-size="1.7">
<text x="358.6" y="118.8">1,7-5,5V</text>
<text x="369.8" y="118.8">1,7-Vcc</text>
</g>
</svg>
